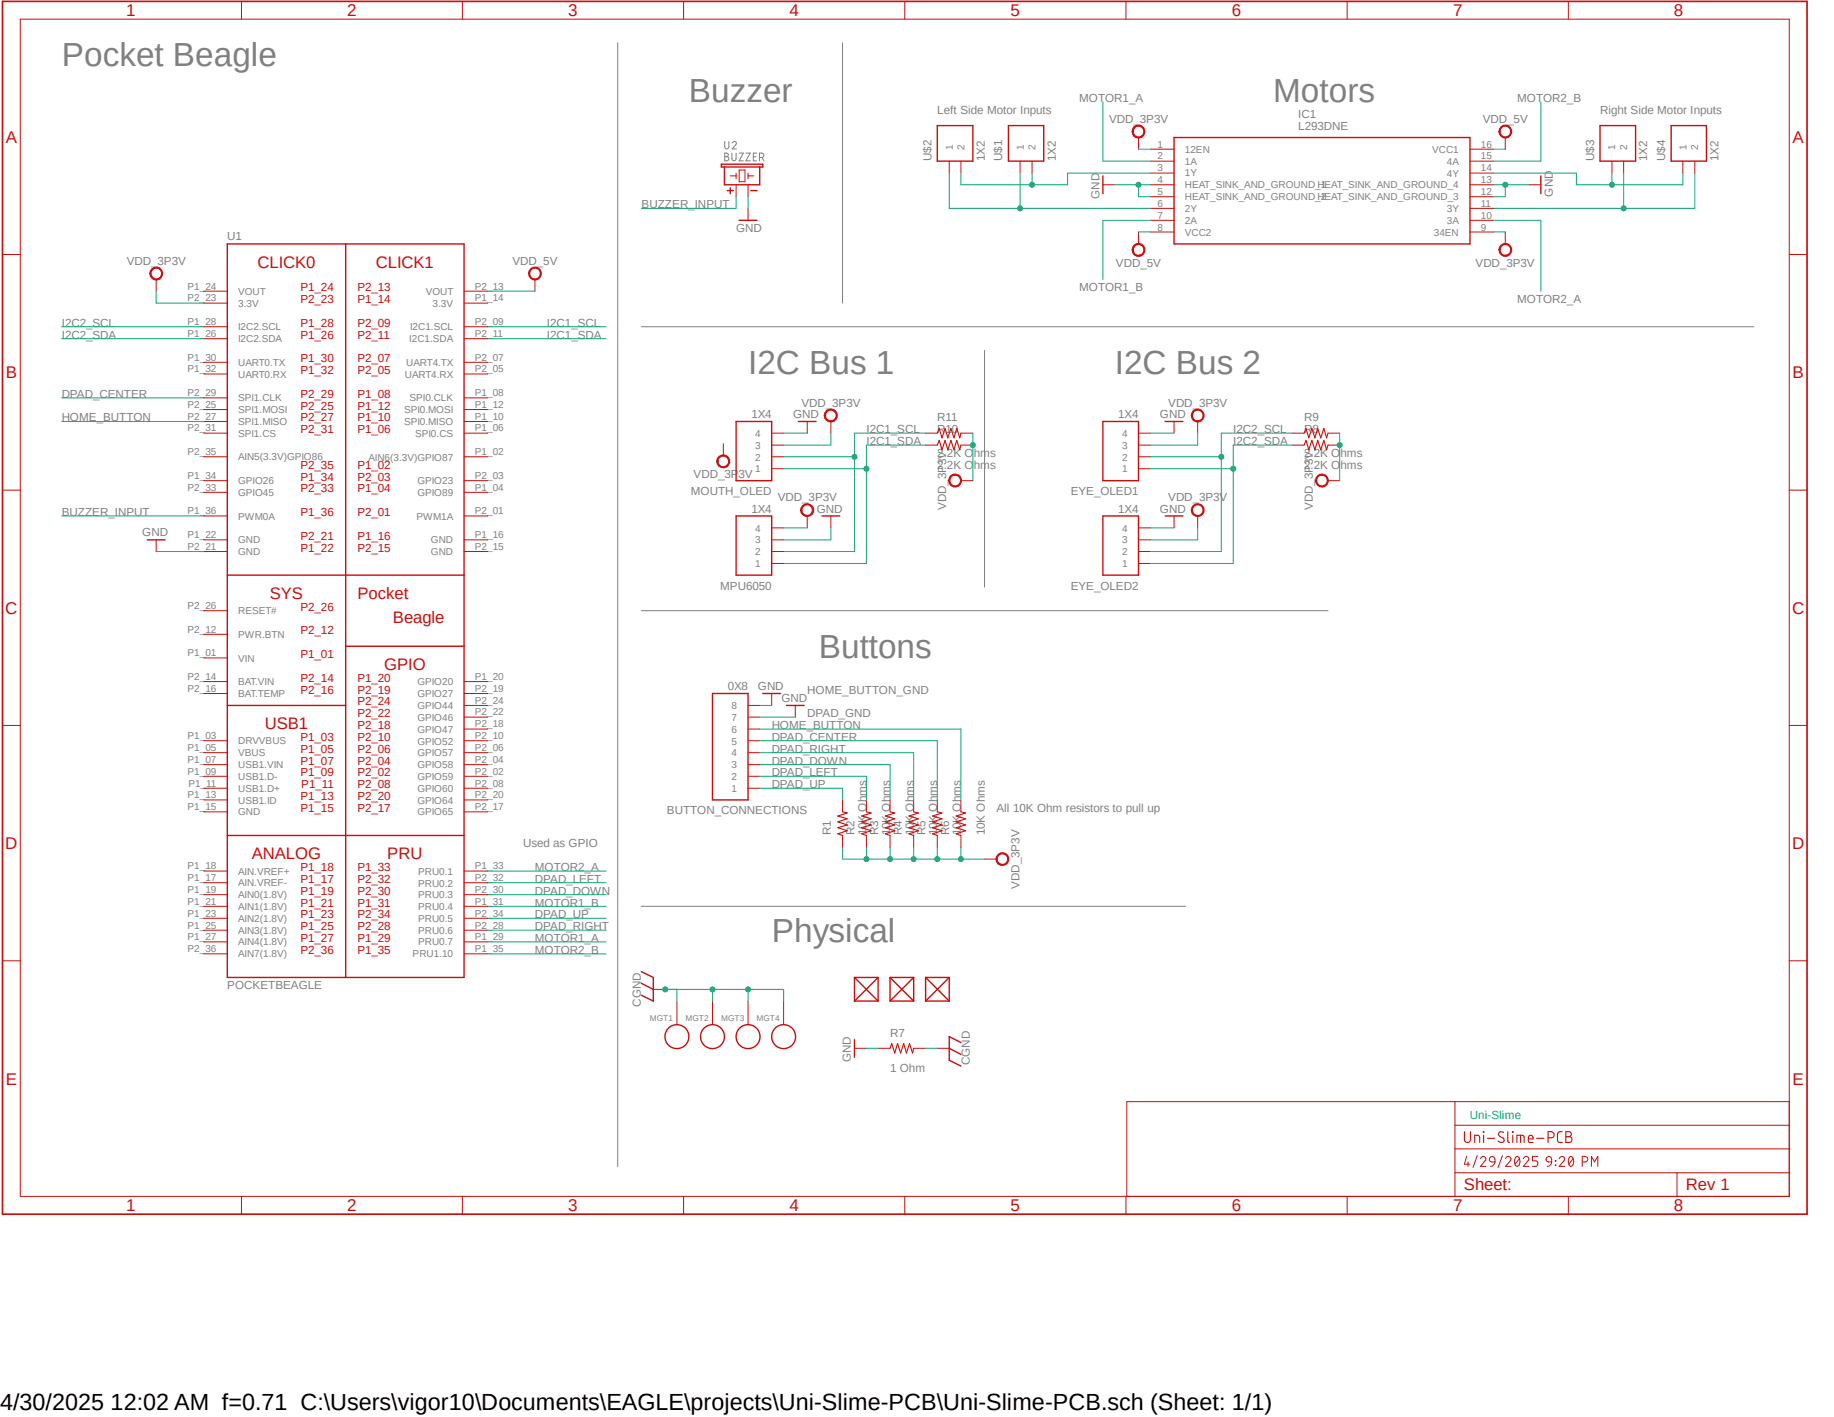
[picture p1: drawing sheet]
<svg xmlns="http://www.w3.org/2000/svg" width="279mm" height="216mm" viewBox="0 0 279 216" stroke-linecap="round" stroke-linejoin="round" font-family="sans-serif">
<path d="M0 0l275.6 185.4M275.6 0l-275.6 185.4" fill="none" stroke="#fff" stroke-width=".15"/>
<g fill="none" stroke="#808080" stroke-width=".15">
<path d="M94.1 6.5v171.3M128.4 6.5v39.7M110.4 23.3l.5 .1 .1 .3-.3 .2h.2a.31 .31 0 0 1 .1 .4 .31 .31 0 0 1-.3 .2h-.3zM110.4 21.5v.9a.32 .32 0 0 0 .3 .3 .32 .32 0 0 0 .3-.3v-.9M110.4 23.9h.3M111.5 23.3v.9a.32 .32 0 0 0 .3 .3 .32 .32 0 0 0 .3-.3v-.9M111.5 21.8a.32 .32 0 0 1 .5-.2 .32 .32 0 0 1 .1 .5l-.6 .6h.7M112.6 23.3h.6l-.6 1.2h.6M113.6 23.3h.7l-.7 1.2h.7M114.8 23.9h.3M115.3 23.3h-.5v1.2h.5M115.7 24h.3a.34 .34 0 0 0 .4-.3 .34 .34 0 0 0-.4-.4h-.3v1.2"/>
<path d="M116.1 24l.3 .5M97.7 49.8h169.5M150 53.4v36.1M97.7 93h104.6M97.7 138.1h82.9"/>
</g>
<g fill="none" stroke="#c90d0c" stroke-width=".15">
<path d="M3.1 2.9h269.5v179.4h-269.5zM36.8 .2v2.7M70.4 .2v2.7M104.1 .2v2.7M137.8 .2v2.7M171.5 .2v2.7M205.2 .2v2.7M238.9 .2v2.7M.4 38.8h2.7M111.3 26.8h.8M112.1 26.4v.9M112.1 28.2v1.8"/>
<path d="M112.6 25.9h.9v1.8h-.9zM114 26.8h.9M114 26.4v.9M114 28.2v1.8M114 31.7v1.9M175.3 22.7h3.6M175.3 24.6h3.6M175.3 26.4h3.6M175.3 28.2h3.6M175.3 30h3.6M175.3 31.7h3.6M175.3 33.6h3.6"/>
<path d="M175.3 35.3h3.6M223.9 22.7h3.6M223.9 24.6h3.6M223.9 26.4h3.6M223.9 28.2h3.6M223.9 30h3.6M223.9 31.7h3.6M223.9 33.6h3.6M223.9 35.3h3.6M272.6 38.8h2.7M31 46.2h3.6M31 44.4h3.6"/>
<path d="M31 51.6h3.6M31 49.8h3.6M31 55.2h3.6M31 57h3.6M70.7 46.2h3.6M70.7 44.4h3.6M70.7 51.6h3.6M70.7 49.8h3.6M70.7 55.2h3.6M70.7 57h3.6M.4 74.7h2.7M31 69.6h3.6"/>
<path d="M31 75h3.6M31 66h3.6M31 60.6h3.6M31 64.2h3.6M31 62.4h3.6M31 73.2h3.6M31 78.6h3.6M70.7 69.6h3.6M70.7 75h3.6M70.7 66h3.6M70.7 60.6h3.6M70.7 64.2h3.6"/>
<path d="M70.7 62.4h3.6M70.7 73.2h3.6M70.7 78.6h3.6M272.6 74.7h2.7M31 82.3h3.6M31 84h3.6M31 96.6h3.6M31 93h3.6M70.7 82.3h3.6M70.7 84h3.6M.4 110.5h2.7M31 100.2h3.6"/>
<path d="M31 112.9h3.6M31 114.7h3.6M31 116.5h3.6M31 118.3h3.6M31 103.8h3.6M31 105.7h3.6M70.7 112.9h3.6M70.7 114.7h3.6M70.7 116.5h3.6M70.7 118.3h3.6M70.7 103.8h3.6M70.7 105.7h3.6"/>
<path d="M70.7 111.1h3.6M70.7 109.3h3.6M70.7 107.5h3.6M272.6 110.5h2.7M31 120.1h3.6M31 121.9h3.6M31 123.7h3.6M31 134.5h3.6M31 136.3h3.6M31 138.1h3.6M31 139.9h3.6M31 132.7h3.6"/>
<path d="M70.7 120.1h3.6M70.7 121.9h3.6M70.7 123.7h3.6M70.7 134.5h3.6M70.7 136.3h3.6M70.7 138.1h3.6M70.7 139.9h3.6M70.7 132.7h3.6M.4 146.4h2.7M31 141.7h3.6M31 143.5h3.6M31 145.3h3.6"/>
<path d="M70.7 141.7h3.6M70.7 143.5h3.6M70.7 145.3h3.6M272.6 146.4h2.7M221.7 178.7h50.9M221.7 167.9v14.4M221.7 175h50.9M221.7 171.4h50.9M223.4 176.2l-.3 1.2h.8M223.6 177v.7M225 176.1l-.6 1.8M225.6 176.5a.4 .4 0 0 1 .5-.3 .4 .4 0 0 1 .1 .7l-.6 .8h.8"/>
<path d="M226.9 176.4a.43 .43 0 0 1 .5-.2 .43 .43 0 0 1 .4 .4v.4h-.6a.4 .4 0 0 1-.3-.6zM227.8 177a.73 .73 0 0 1-.7 .7M228.9 176.1l-.7 1.8M229.4 176.5a.41 .41 0 0 1 .5-.3 .41 .41 0 0 1 .2 .7l-.7 .8h.8M230.8 176.4l.3-.2a.9 .9 0 0 1 0 1.5 .95 .95 0 0 1-.3-1.3zM231.5 176.5l-.7 .9M232.1 176.5a.41 .41 0 0 1 .6-.3 .41 .41 0 0 1 .1 .7l-.7 .8h.8M234.3 176.2h-.8v.7h.5a.45 .45 0 0 1 .3 .4 .45 .45 0 0 1-.3 .4h-.5M235.6 176.4a.43 .43 0 0 1 .5-.2 .43 .43 0 0 1 .3 .4v.4h-.5a.4 .4 0 0 1-.3-.6zM236.4 177a.73 .73 0 0 1-.7 .7M236.9 176.8l.1 .1zM236.9 177.5l.1 .1z"/>
<path d="M237.5 176.5a.41 .41 0 0 1 .6-.3 .41 .41 0 0 1 .2 .7l-.8 .8h.9M239.1 176.3l.2-.1a.9 .9 0 0 1 0 1.5 .93 .93 0 0 1-.2-1.4zM239.6 176.5l-.6 .9M241 177h.5a.42 .42 0 0 0 .4-.4 .42 .42 0 0 0-.4-.4h-.5v1.5M242.4 177.7v-1.5l.5 .8 .5-.8v1.5M255.5 178.7v3.6M272.6 167.9h-100.9v14.4M36.8 182.3v2.7M70.4 182.3v2.7M104.1 182.3v2.7M137.8 182.3v2.7M171.5 182.3v2.7"/>
<path d="M205.2 182.3v2.7M238.9 182.3v2.7"/>
</g>
<g fill="none" stroke="#c90d0c" stroke-width=".21">
<path d="M34.6 37.2h36.1v111.7h-36.1zM52.7 37.2v111.7M109.9 25h6.3v.4h-6.3zM110.4 25.4v2.8h5.3v-2.8M110.8 29h.9M111.3 28.6v.9M112.6 33.6h2.7M114.4 29h.9M178.9 21h45v16.2h-45zM34.6 87.6h36.1M52.7 98.5h18M34.6 107.5h18.1"/>
<path d="M34.6 127.3h36.1"/>
</g>
<path d="M.4 .2h274.9v184.8h-274.9z" fill="none" stroke="#c90d0c" stroke-width=".25"/>
<g fill="none" stroke="#c90d0c" stroke-width=".17">
<path d="M223.1 172.4v1.5a.49 .49 0 0 0 .6 .2 .49 .49 0 0 0 .3-.4v-1.3M224.7 174.1v-1.1h.4l.3 .1v1M226 172.4l.1 .1zM226 173v1.1M226.6 173.4h1.1M229.1 172.6a.42 .42 0 0 0-.7-.1 .42 .42 0 0 0 .1 .6l.5 .3a.37 .37 0 0 1 .1 .4 .37 .37 0 0 1-.3 .3l-.6-.2M229.7 172.4v1.4l.1 .3h.2M230.4 172.4l.1 .1zM230.5 173v1.1M231.1 174.1v-1.1h1l.1 .3v.8M231.6 173v1.1M232.8 173.5h.8a.38 .38 0 0 0-.3-.5 .38 .38 0 0 0-.5 .4v.4l.2 .3h.6"/>
<path d="M234.1 173.4h1.1M235.8 173.4h.5a.47 .47 0 0 0 .5-.5 .47 .47 0 0 0-.5-.5h-.5v1.7M238 172.4l-.6 .1-.1 .3v1.1l.1 .1 .6 .1M238.5 172.4h.5a.37 .37 0 0 1 .4 .3 .37 .37 0 0 1-.2 .4l-.2 .1a.45 .45 0 0 1 .5 .4 .45 .45 0 0 1-.5 .5h-.5zM238.5 173.2h.5"/>
</g>
<path d="M172.8 19.3a.99 .99 0 0 1 1.5 .2 .99 .99 0 0 1-.6 1.5 .99 .99 0 0 1-1.2-.9h.1a.81 .81 0 0 1 1.1-.9 .81 .81 0 0 1 .4 1.3 .81 .81 0 0 1-1.4-.1l-.1-.3h-.1z" fill-rule="evenodd" fill="#c90d0c"/>
<path d="M172.8 19.3a.99 .99 0 0 1 1.5 .2 .99 .99 0 0 1-.6 1.5 .99 .99 0 0 1-1.2-.9h.1a.81 .81 0 0 1 1.1-.9 .81 .81 0 0 1 .4 1.3 .81 .81 0 0 1-1.4-.1l-.1-.3h-.1zM173.4 21v1.7" fill="none" stroke="#c90d0c" stroke-width=".15"/>
<path d="M228.7 37.3a.98 .98 0 0 1 1.5 .3 .98 .98 0 0 1-.7 1.4 .98 .98 0 0 1-1.2-.9h.2a.81 .81 0 0 1 1.1-.8 .81 .81 0 0 1 .3 1.3 .81 .81 0 0 1-1.3-.2l-.1-.3h-.2l.1-.4z" fill-rule="evenodd" fill="#c90d0c"/>
<path d="M228.7 37.3a.98 .98 0 0 1 1.5 .3 .98 .98 0 0 1-.7 1.4 .98 .98 0 0 1-1.2-.9h.2a.81 .81 0 0 1 1.1-.8 .81 .81 0 0 1 .3 1.3 .81 .81 0 0 1-1.3-.2l-.1-.3h-.2l.1-.4zM229.3 35.3v1.9" fill="none" stroke="#c90d0c" stroke-width=".15"/>
<path d="M172.8 37.3a.99 .99 0 0 1 1.5 .3 .99 .99 0 0 1-.6 1.4 .99 .99 0 0 1-1.2-.9h.1a.81 .81 0 0 1 1.1-.8 .81 .81 0 0 1 .4 1.3 .81 .81 0 0 1-1.4-.2l-.1-.3h-.1z" fill-rule="evenodd" fill="#c90d0c"/>
<path d="M172.8 37.3a.99 .99 0 0 1 1.5 .3 .99 .99 0 0 1-.6 1.4 .99 .99 0 0 1-1.2-.9h.1a.81 .81 0 0 1 1.1-.8 .81 .81 0 0 1 .4 1.3 .81 .81 0 0 1-1.4-.2l-.1-.3h-.1zM173.4 35.3v1.9" fill="none" stroke="#c90d0c" stroke-width=".15"/>
<path d="M228.7 19.3a.98 .98 0 0 1 1.5 .3 .98 .98 0 0 1-.6 1.4 .98 .98 0 0 1-1.3-.9h.2a.81 .81 0 0 1 1.1-.9 .81 .81 0 0 1 .3 1.3 .81 .81 0 0 1-1.3-.1l-.1-.3h-.2l.1-.5z" fill-rule="evenodd" fill="#c90d0c"/>
<g fill="none" stroke="#c90d0c" stroke-width=".15">
<path d="M228.7 19.3a.98 .98 0 0 1 1.5 .3 .98 .98 0 0 1-.6 1.4 .98 .98 0 0 1-1.3-.9h.2a.81 .81 0 0 1 1.1-.9 .81 .81 0 0 1 .3 1.3 .81 .81 0 0 1-1.3-.1l-.1-.3h-.2l.1-.5zM144.6 24.6v1.8M146.4 24.6v1.8M155.4 24.6v1.8M157.2 24.6v1.8M168 28.2h1.8M229.3 21v1.7M232.9 28.2h1.8M245.6 24.6v1.8M247.4 24.6v1.8M256.4 24.6v1.8M258.2 24.6v1.8"/>
<path d="M117.6 71.4h1.8M117.6 69.6h1.8M117.6 67.8h1.8M117.6 66h1.8M123 64.2v1.8M126.6 78.6v1.8M117.6 85.9h1.8M117.6 84h1.8M117.6 82.3h1.8M117.6 80.4h1.8"/>
</g>
<path d="M142.8 19.1h5.4v5.5h-5.4zM153.6 19.1h5.4v5.5h-5.4zM243.8 19.1h5.4v5.5h-5.4zM254.6 19.1h5.4v5.5h-5.4zM168 26.8v2.7M234.7 26.8v2.7M112.1 64.2h5.5v9h-5.5zM112.1 78.6h5.5v9h-5.5zM121.6 64.2h2.7M125.2 78.6h2.7" fill="none" stroke="#c90d0c" stroke-width=".21"/>
<path d="M125.9 62.6a1 1 0 0 1 1.6 .3 1 1 0 0 1-.7 1.4 1 1 0 0 1-1.2-1h.2a.81 .81 0 0 1 1-.7 .81 .81 0 0 1 .5 1.1 .81 .81 0 0 1-1.3 .2l-.2-.3v-.3h-.2v-.4z" fill-rule="evenodd" fill="#c90d0c"/>
<path d="M125.9 62.6a1 1 0 0 1 1.6 .3 1 1 0 0 1-.7 1.4 1 1 0 0 1-1.2-1h.2a.81 .81 0 0 1 1-.7 .81 .81 0 0 1 .5 1.1 .81 .81 0 0 1-1.3 .2l-.2-.3v-.3h-.2v-.4zM126.6 64.2v1.8" fill="none" stroke="#c90d0c" stroke-width=".15"/>
<path d="M122.3 77a1 1 0 0 1 1.6 .3 1 1 0 0 1-.7 1.4 1 1 0 0 1-1.2-1h.2a.8 .8 0 0 1 1-.7 .8 .8 0 0 1 .5 1.1 .8 .8 0 0 1-1.3 .2l-.2-.2v-.4h-.2v-.4z" fill-rule="evenodd" fill="#c90d0c"/>
<path d="M122.3 77a1 1 0 0 1 1.6 .3 1 1 0 0 1-.7 1.4 1 1 0 0 1-1.2-1h.2a.8 .8 0 0 1 1-.7 .8 .8 0 0 1 .5 1.1 .8 .8 0 0 1-1.3 .2l-.2-.2v-.4h-.2v-.4zM123 78.6v1.8M173.4 71.4h1.9M173.4 69.6h1.9M173.4 67.8h1.9M173.4 66h1.9M178.9 64.2v1.8M178.9 78.6v1.8M173.4 85.9h1.9M173.4 84h1.9M173.4 82.3h1.9M173.4 80.4h1.9" fill="none" stroke="#c90d0c" stroke-width=".15"/>
<path d="M168 64.2h5.4v9h-5.4zM168 78.6h5.4v9h-5.4zM177.5 64.2h2.7M177.5 78.6h2.7" fill="none" stroke="#c90d0c" stroke-width=".21"/>
<path d="M181.8 62.6a.99 .99 0 0 1 1.5 .2 .99 .99 0 0 1-.6 1.4 .99 .99 0 0 1-1.2-.9h.2a.81 .81 0 0 1 1-.8 .81 .81 0 0 1 .4 1.3 .81 .81 0 0 1-1.4-.2v-.3h-.2z" fill-rule="evenodd" fill="#c90d0c"/>
<path d="M181.8 62.6a.99 .99 0 0 1 1.5 .2 .99 .99 0 0 1-.6 1.4 .99 .99 0 0 1-1.2-.9h.2a.81 .81 0 0 1 1-.8 .81 .81 0 0 1 .4 1.3 .81 .81 0 0 1-1.4-.2v-.3h-.2zM182.5 64.2v1.8" fill="none" stroke="#c90d0c" stroke-width=".15"/>
<path d="M181.8 77a.99 .99 0 0 1 1.5 .2 .99 .99 0 0 1-.6 1.5 .99 .99 0 0 1-1.2-1h.2a.81 .81 0 0 1 1-.8 .81 .81 0 0 1 .4 1.3 .81 .81 0 0 1-1.4-.1v-.4h-.2z" fill-rule="evenodd" fill="#c90d0c"/>
<g fill="none" stroke="#c90d0c" stroke-width=".15">
<path d="M181.8 77a.99 .99 0 0 1 1.5 .2 .99 .99 0 0 1-.6 1.5 .99 .99 0 0 1-1.2-1h.2a.81 .81 0 0 1 1-.8 .81 .81 0 0 1 .4 1.3 .81 .81 0 0 1-1.4-.1v-.4h-.2zM182.5 78.6v1.8M114 118.3h1.7M114 116.5h1.7M114 114.7h1.7M114 112.9h1.7M114 111.1h1.7M114 109.3h1.7M114 107.5h1.7M117.6 105.7v1.8M121.2 107.5v1.8M114 120.1h1.7"/>
<path d="M128.4 121.9v1.8M128.4 127.3v1.8M132 121.9v1.8M132 127.3v1.8M135.6 121.9v1.8M135.6 127.3v1.8M139.2 121.9v1.8M139.2 127.3v1.8M142.8 121.9v1.8M142.8 127.3v1.8M146.4 121.9v1.8M146.4 127.3v1.8"/>
</g>
<path d="M108.5 105.7h5.5v16.2h-5.5zM116.2 105.7h2.7M119.8 107.5h2.7" fill="none" stroke="#c90d0c" stroke-width=".21"/>
<path d="M128.4 123.7l.7 .2-1.5 .4 1.5 .5-1.5 .4 1.5 .5-1.5 .4 1.5 .5-1.5 .4 .8 .3M132 123.7l.7 .2-1.4 .4 1.4 .5-1.4 .4 1.4 .5-1.4 .4 1.4 .5-1.4 .4 .7 .3M135.6 123.7l.7 .2-1.4 .4 1.4 .5-1.4 .4 1.4 .5-1.4 .4 1.4 .5-1.4 .4 .7 .3M139.2 123.7l.7 .2-1.4 .4 1.4 .5-1.4 .4 1.4 .5-1.4 .4 1.4 .5-1.4 .4 .7 .3M142.8 123.7l.7 .2-1.4 .4 1.4 .5-1.4 .4 1.4 .5-1.4 .4 1.4 .5-1.4 .4 .7 .3M146.4 123.7l.7 .2-1.4 .4 1.4 .5-1.4 .4 1.4 .5-1.4 .4 1.4 .5-1.4 .4 .7 .3" fill="none" stroke="#c90d0c" stroke-width=".17"/>
<path d="M152.1 130.2a.98 .98 0 0 1 1.5 .3 .98 .98 0 0 1-.7 1.4 .98 .98 0 0 1-1.2-1h.2a.81 .81 0 0 1 1.1-.8 .81 .81 0 0 1 .3 1.3 .81 .81 0 0 1-1.3-.2l-.1-.3h-.2l.1-.4z" fill-rule="evenodd" fill="#c90d0c"/>
<path d="M23.8 82.3v1.7M150 130.9h1.8M152.1 130.2a.98 .98 0 0 1 1.5 .3 .98 .98 0 0 1-.7 1.4 .98 .98 0 0 1-1.2-1h.2a.81 .81 0 0 1 1.1-.8 .81 .81 0 0 1 .3 1.3 .81 .81 0 0 1-1.3-.2l-.1-.3h-.2l.1-.4z" fill="none" stroke="#c90d0c" stroke-width=".15"/>
<path d="M22.4 82.3h2.7" fill="none" stroke="#c90d0c" stroke-width=".21"/>
<path d="M23.2 40.9a.98 .98 0 0 1 1.5 .3 .98 .98 0 0 1-.7 1.4 .98 .98 0 0 1-1.2-.9h.2a.81 .81 0 0 1 1.1-.8 .81 .81 0 0 1 .3 1.3 .81 .81 0 0 1-1.3-.2l-.1-.3h-.2l.1-.4z" fill-rule="evenodd" fill="#c90d0c"/>
<path d="M23.2 40.9a.98 .98 0 0 1 1.5 .3 .98 .98 0 0 1-.7 1.4 .98 .98 0 0 1-1.2-.9h.2a.81 .81 0 0 1 1.1-.8 .81 .81 0 0 1 .3 1.3 .81 .81 0 0 1-1.3-.2l-.1-.3h-.2l.1-.4zM23.8 42.6v1.8" fill="none" stroke="#c90d0c" stroke-width=".15"/>
<path d="M80.9 40.9a.98 .98 0 0 1 1.5 .3 .98 .98 0 0 1-.7 1.4 .98 .98 0 0 1-1.2-.9h.2a.81 .81 0 0 1 1.1-.8 .81 .81 0 0 1 .3 1.3 .81 .81 0 0 1-1.3-.2l-.1-.3h-.2l.1-.4z" fill-rule="evenodd" fill="#c90d0c"/>
<g fill="none" stroke="#c90d0c" stroke-width=".15">
<path d="M80.9 40.9a.98 .98 0 0 1 1.5 .3 .98 .98 0 0 1-.7 1.4 .98 .98 0 0 1-1.2-.9h.2a.81 .81 0 0 1 1.1-.8 .81 .81 0 0 1 .3 1.3 .81 .81 0 0 1-1.3-.2l-.1-.3h-.2l.1-.4zM81.5 42.6v1.8M141 67.8h1.8M141 66h1.8M146.4 67.8h1.8M146.4 66h1.8M99.5 150.7h1.8M103.1 152.5v3.6M108.5 152.5v3.6M114 152.5v3.6M119.4 152.5v3.6M130.2 159.7h1.8"/>
<path d="M133.8 159.7h1.8M139.2 159.7h1.8M142.8 159.7h1.8"/>
</g>
<g fill="none" stroke="#c90d0c" stroke-width=".21">
<path d="M97.7 148l1.8 .9v3.6l-1.8-.9M97.7 149.8l1.8 .9M130.2 148.9l3.6 3.6M130.2 148.9h3.6M130.2 152.5h3.6M130.2 148.9v3.6M130.2 158.4v2.7M133.8 148.9l-3.6 3.6M133.8 148.9v3.6M135.6 148.9h3.6M135.6 152.5h3.6M135.6 148.9l3.6 3.6"/>
<path d="M135.6 148.9v3.6M139.2 148.9l-3.6 3.6M139.2 148.9v3.6M141 148.9h3.6M141 152.5h3.6M141 148.9l3.6 3.6M141 148.9v3.6M144.6 148.9l-3.6 3.6M144.6 148.9v3.6M144.6 159.7l1.8 1M146.4 158.8l-1.8-.9v3.6l1.8 .9"/>
<circle cx="103.1" cy="157.9" r="1.82"/>
<circle cx="108.5" cy="157.9" r="1.82"/>
<circle cx="114" cy="157.9" r="1.82"/>
<circle cx="119.4" cy="157.9" r="1.82"/>
</g>
<path d="M142.8 67.8l.3-.7 .4 1.4 .5-1.4 .4 1.4 .5-1.4 .4 1.4 .5-1.4 .4 1.4 .2-.7M142.8 66l.3-.7 .4 1.4 .5-1.4 .4 1.4 .5-1.4 .4 1.4 .5-1.4 .4 1.4 .2-.7M135.6 159.7l.2-.7 .5 1.4 .4-1.4 .5 1.4 .5-1.4 .4 1.4 .5-1.4 .4 1.4 .2-.7" fill="none" stroke="#c90d0c" stroke-width=".17"/>
<path d="M109.5 69.6a1 1 0 0 1 1.6 .2 1 1 0 0 1-.7 1.5 1 1 0 0 1-1.2-1h.2a.81 .81 0 0 1 1-.8 .81 .81 0 0 1 .5 1.2 .81 .81 0 0 1-1.3 .2l-.2-.3v-.3h-.2l.1-.4z" fill-rule="evenodd" fill="#c90d0c"/>
<path d="M109.5 69.6a1 1 0 0 1 1.6 .2 1 1 0 0 1-.7 1.5 1 1 0 0 1-1.2-1h.2a.81 .81 0 0 1 1-.8 .81 .81 0 0 1 .5 1.2 .81 .81 0 0 1-1.3 .2l-.2-.3v-.3h-.2l.1-.4zM110.2 67.6v1.8" fill="none" stroke="#c90d0c" stroke-width=".15"/>
<path d="M144.8 72.5a.99 .99 0 0 1 1.6 .2 .99 .99 0 0 1-.6 1.4 .99 .99 0 0 1-1.3-.9h.2a.81 .81 0 0 1 1-.8 .81 .81 0 0 1 .4 1.3 .81 .81 0 0 1-1.3-.2l-.1-.3h-.2z" fill-rule="evenodd" fill="#c90d0c"/>
<path d="M144.8 72.5a.99 .99 0 0 1 1.6 .2 .99 .99 0 0 1-.6 1.4 .99 .99 0 0 1-1.3-.9h.2a.81 .81 0 0 1 1-.8 .81 .81 0 0 1 .4 1.3 .81 .81 0 0 1-1.3-.2l-.1-.3h-.2zM146.4 73.2h1.8M196.9 67.8h1.8M196.9 66h1.8M202.3 67.8h1.8M202.3 66h1.8" fill="none" stroke="#c90d0c" stroke-width=".15"/>
<path d="M198.7 67.8l.3-.7 .4 1.4 .5-1.4 .4 1.4 .4-1.4 .5 1.4 .5-1.4 .4 1.4 .2-.7M198.7 66l.3-.7 .4 1.4 .5-1.4 .4 1.4 .4-1.4 .5 1.4 .5-1.4 .4 1.4 .2-.7" fill="none" stroke="#c90d0c" stroke-width=".17"/>
<path d="M200.7 72.5a.98 .98 0 0 1 1.6 .3 .98 .98 0 0 1-.7 1.4 .98 .98 0 0 1-1.2-1h.2a.81 .81 0 0 1 1-.8 .81 .81 0 0 1 .4 1.3 .81 .81 0 0 1-1.3-.2l-.1-.3h-.2l.1-.4z" fill-rule="evenodd" fill="#c90d0c"/>
<path d="M200.7 72.5a.98 .98 0 0 1 1.6 .3 .98 .98 0 0 1-.7 1.4 .98 .98 0 0 1-1.2-1h.2a.81 .81 0 0 1 1-.8 .81 .81 0 0 1 .4 1.3 .81 .81 0 0 1-1.3-.2l-.1-.3h-.2l.1-.4zM202.3 73.2h1.8" fill="none" stroke="#c90d0c" stroke-width=".15"/>
<path d="M112.1 30v1.7h-14.4M114 30v1.7M169.8 28.2h5.5M173.4 28.2v1.8h1.9M9.4 78.6h21.6" fill="none" stroke="#0dab76" stroke-width=".15"/>
<circle cx="173.4" cy="28.2" r=".38" fill="#0dab76"/>
<g fill="none" stroke="#0dab76" stroke-width=".15">
<path d="M227.5 28.2h5.4M229.3 28.2v1.8h-1.8"/>
<circle cx="173.4" cy="28.2" r=".38"/>
</g>
<circle cx="229.3" cy="28.2" r=".38" fill="#0dab76"/>
<g fill="none" stroke="#0dab76" stroke-width=".15">
<path d="M173.4 22.7h1.9M227.5 35.3h1.8M119.4 66h3.6M126.6 66v1.8h-7.2M175.3 66h3.6M182.5 66v1.8h-7.2M23.8 84h7.2M119.4 80.4h3.6M126.6 80.4v1.9h-7.2M175.3 80.4h3.6M182.5 80.4v1.9h-7.2M115.7 107.5h1.9"/>
<path d="M115.7 109.3h5.5M128.4 129.1v1.8h21.6M132 129.1v1.8M132 159.7h1.8"/>
<circle cx="229.3" cy="28.2" r=".38"/>
</g>
<circle cx="132" cy="130.9" r=".38" fill="#0dab76"/>
<g fill="none" stroke="#0dab76" stroke-width=".15">
<path d="M135.6 129.1v1.8"/>
<circle cx="132" cy="130.9" r=".38"/>
</g>
<circle cx="135.6" cy="130.9" r=".38" fill="#0dab76"/>
<g fill="none" stroke="#0dab76" stroke-width=".15">
<path d="M139.2 129.1v1.8"/>
<circle cx="135.6" cy="130.9" r=".38"/>
</g>
<circle cx="139.2" cy="130.9" r=".38" fill="#0dab76"/>
<g fill="none" stroke="#0dab76" stroke-width=".15">
<path d="M142.8 129.1v1.8"/>
<circle cx="139.2" cy="130.9" r=".38"/>
</g>
<circle cx="142.8" cy="130.9" r=".38" fill="#0dab76"/>
<g fill="none" stroke="#0dab76" stroke-width=".15">
<path d="M146.4 129.1v1.8"/>
<circle cx="142.8" cy="130.9" r=".38"/>
</g>
<circle cx="146.4" cy="130.9" r=".38" fill="#0dab76"/>
<g fill="none" stroke="#0dab76" stroke-width=".15">
<path d="M23.8 44.4v1.8h7.2M148.2 66v7.2"/>
<circle cx="146.4" cy="130.9" r=".38"/>
</g>
<circle cx="148.2" cy="67.8" r=".38" fill="#0dab76"/>
<g fill="none" stroke="#0dab76" stroke-width=".15">
<path d="M204.1 66v7.2"/>
<circle cx="148.2" cy="67.8" r=".38"/>
</g>
<circle cx="204.1" cy="67.8" r=".38" fill="#0dab76"/>
<g fill="none" stroke="#0dab76" stroke-width=".15">
<path d="M146.4 26.4v1.8h16.2v-1.8h12.7M157.2 26.4v1.8M173.4 35.3h1.9M227.5 22.7h1.8M74.3 44.4h7.2"/>
<circle cx="204.1" cy="67.8" r=".38"/>
</g>
<circle cx="157.2" cy="28.2" r=".38" fill="#0dab76"/>
<g fill="none" stroke="#0dab76" stroke-width=".15">
<path d="M144.6 26.4v5.3h30.7M155.4 26.4v5.3"/>
<circle cx="157.2" cy="28.2" r=".38"/>
</g>
<circle cx="155.4" cy="31.8" r=".38" fill="#0dab76"/>
<g fill="none" stroke="#0dab76" stroke-width=".15">
<path d="M227.5 26.4h12.7v1.8h16.2v-1.8M245.6 26.4v1.8"/>
<circle cx="155.4" cy="31.8" r=".38"/>
</g>
<circle cx="245.6" cy="28.2" r=".38" fill="#0dab76"/>
<g fill="none" stroke="#0dab76" stroke-width=".15">
<path d="M247.4 26.4v5.3M258.2 26.4v5.3h-30.7"/>
<circle cx="245.6" cy="28.2" r=".38"/>
</g>
<circle cx="247.4" cy="31.8" r=".38" fill="#0dab76"/>
<g fill="none" stroke="#0dab76" stroke-width=".15">
<path d="M168 15.5v9.1h7.3M234.7 15.5v9.1h-7.2M175.3 33.6h-7.3v9M227.5 33.6h7.2v10.8M119.4 69.6h10.8M141 66h-10.8v18h-10.8M74.3 138.1h18M74.3 132.7h18M74.3 143.5h18M74.3 145.3h18"/>
<circle cx="247.4" cy="31.8" r=".38"/>
</g>
<circle cx="130.2" cy="69.6" r=".38" fill="#0dab76"/>
<g fill="none" stroke="#0dab76" stroke-width=".15">
<path d="M74.3 49.8h18M119.4 71.4h12.6M141 67.8h-9v18.1h-12.6"/>
<circle cx="130.2" cy="69.6" r=".38"/>
</g>
<circle cx="132" cy="71.4" r=".38" fill="#0dab76"/>
<g fill="none" stroke="#0dab76" stroke-width=".15">
<path d="M74.3 51.6h18M175.3 71.4h12.6M196.9 67.8h-9v18.1h-12.6"/>
<circle cx="132" cy="71.4" r=".38"/>
</g>
<circle cx="187.9" cy="71.4" r=".38" fill="#0dab76"/>
<g fill="none" stroke="#0dab76" stroke-width=".15">
<path d="M9.4 51.6h21.6M175.3 69.6h10.8M196.9 66h-10.8v18h-10.8"/>
<circle cx="187.9" cy="71.4" r=".38"/>
</g>
<circle cx="186.1" cy="69.6" r=".38" fill="#0dab76"/>
<g fill="none" stroke="#0dab76" stroke-width=".15">
<path d="M9.4 49.8h21.6M9.4 60.6h21.6M9.4 64.2h21.6M115.7 118.3h16.3v3.6M115.7 116.5h19.9v5.4M115.7 114.7h23.5v7.2M115.7 112.9h27.1v9M115.7 111.1h30.7v10.8M74.3 134.5h18M74.3 136.3h18M74.3 139.9h18M115.7 120.1h12.7v1.8"/>
<path d="M74.3 141.7h18M101.3 150.7h7.2v1.8M103.1 150.7v1.8M141 159.7h1.8"/>
<circle cx="186.1" cy="69.6" r=".38"/>
</g>
<circle cx="101.3" cy="150.7" r=".38" fill="#0dab76"/>
<g fill="none" stroke="#0dab76" stroke-width=".15">
<path d="M108.5 150.7h5.5v1.8"/>
<circle cx="101.3" cy="150.7" r=".38"/>
</g>
<circle cx="108.5" cy="150.7" r=".38" fill="#0dab76"/>
<g fill="none" stroke="#0dab76" stroke-width=".15">
<path d="M114 150.7h5.4v1.8"/>
<circle cx="108.5" cy="150.7" r=".38"/>
</g>
<circle cx="114" cy="150.7" r=".38" fill="#0dab76"/>
<circle cx="114" cy="150.7" r=".38" fill="none" stroke="#0dab76" stroke-width=".15"/>
<g font-size="5.1" fill="#808080">
<text x="9.4" y="10.1">Pocket Beagle</text>
<text x="104.9" y="15.5">Buzzer</text>
<text x="194" y="15.5">Motors</text>
<text x="114" y="57">I2C Bus 1</text>
<text x="169.8" y="57">I2C Bus 2</text>
<text x="124.8" y="100.2">Buttons</text>
<text x="117.6" y="143.5">Physical</text>
</g>
<text font-size="3.6" x="0" y="214.9">4/30/2025 12:02 AM f=0.71 C:\Users\vigor10\Documents\EAGLE\projects\Uni-Slime-PCB\Uni-Slime-PCB.sch (Sheet: 1/1)</text>
<g font-size="2.6" fill="#c90d0c">
<text x="19.2" y="2.5">1</text>
<text x="52.9" y="2.5">2</text>
<text x="86.6" y="2.5">3</text>
<text x="120.3" y="2.5">4</text>
<text x="154" y="2.5">5</text>
<text x="187.7" y="2.5">6</text>
<text x="221.4" y="2.5">7</text>
<text x="255" y="2.5">8</text>
<text x=".9" y="21.8">A</text>
<text x="273.1" y="21.8">A</text>
<text x=".9" y="57.7">B</text>
<text x="273.1" y="57.7">B</text>
<text x=".8" y="93.5">C</text>
<text x="273" y="93.5">C</text>
<text x=".8" y="129.4">D</text>
<text x="273" y="129.4">D</text>
<text x=".9" y="165.3">E</text>
<text x="273.1" y="165.3">E</text>
<text x="19.2" y="184.6">1</text>
<text x="52.9" y="184.6">2</text>
<text x="86.6" y="184.6">3</text>
<text x="120.3" y="184.6">4</text>
<text x="154" y="184.6">5</text>
<text x="187.7" y="184.6">6</text>
<text x="221.4" y="184.6">7</text>
<text x="255" y="184.6">8</text>
</g>
<g font-size="2.5" fill="#c90d0c">
<text x="39.2" y="40.8">CLICK0</text>
<text x="57.3" y="40.8">CLICK1</text>
<text x="41.1" y="91.2">SYS</text>
<text x="54.4" y="91.2">Pocket</text>
<text x="59.9" y="94.9">Beagle</text>
<text x="58.5" y="102.1">GPIO</text>
<text x="40.3" y="111.1">USB1</text>
<text x="38.4" y="130.9">ANALOG</text>
<text x="59" y="130.9">PRU</text>
<text x="223" y="181.4">Sheet:</text>
<text x="256.8" y="181.4">Rev 1</text>
</g>
<g font-size="1.8" fill="#808080">
<text x="142.8" y="17.4">Left Side Motor Inputs</text>
<text x="164.4" y="15.5">MOTOR1_A</text>
<text x="197.8" y="18">IC1</text>
<text x="231.1" y="15.5">MOTOR2_B</text>
<text x="243.8" y="17.4">Right Side Motor Inputs</text>
<text x="169" y="18.7">VDD_3P3V</text>
<text x="197.8" y="19.8">L293DNE</text>
<text x="225.9" y="18.7">VDD_5V</text>
<text x="141.9" y="24.6" transform="rotate(-90 141.9 24.6)">U$2</text>
<text x="150" y="24.6" transform="rotate(-90 150 24.6)">1X2</text>
<text x="152.7" y="24.6" transform="rotate(-90 152.7 24.6)">U$1</text>
<text x="160.8" y="24.6" transform="rotate(-90 160.8 24.6)">1X2</text>
<text x="236.6" y="30" transform="rotate(-90 236.6 30)">GND</text>
<text x="242.9" y="24.6" transform="rotate(-90 242.9 24.6)">U$3</text>
<text x="251" y="24.6" transform="rotate(-90 251 24.6)">1X2</text>
<text x="253.7" y="24.6" transform="rotate(-90 253.7 24.6)">U$4</text>
<text x="261.8" y="24.6" transform="rotate(-90 261.8 24.6)">1X2</text>
<text x="97.7" y="31.7">BUZZER_INPUT</text>
<text x="112.1" y="35.3">GND</text>
<text x="167.5" y="30.3" transform="rotate(-90 167.5 30.3)">GND</text>
<text x="19.3" y="40.3">VDD_3P3V</text>
<text x="34.6" y="36.6">U1</text>
<text x="78.1" y="40.3">VDD_5V</text>
<text x="170" y="40.7">VDD_5V</text>
<text x="224.8" y="40.7">VDD_3P3V</text>
<text x="164.4" y="44.4">MOTOR1_B</text>
<text x="231.1" y="46.2">MOTOR2_A</text>
<text x="9.4" y="51.6">I2C2_SDA</text>
<text x="9.4" y="49.8">I2C2_SCL</text>
<text x="83.3" y="49.8">I2C1_SCL</text>
<text x="83.3" y="51.6">I2C1_SDA</text>
<text x="9.4" y="60.6">DPAD_CENTER</text>
<text x="9.4" y="64.2">HOME_BUTTON</text>
<text x="114.5" y="63.7">1X4</text>
<text x="120.8" y="63.7">GND</text>
<text x="122.1" y="62">VDD_3P3V</text>
<text x="132" y="66">I2C1_SCL</text>
<text x="142.8" y="66">R10</text>
<text x="142.8" y="64.2">R11</text>
<text x="170.4" y="63.7">1X4</text>
<text x="176.7" y="63.7">GND</text>
<text x="178" y="62">VDD_3P3V</text>
<text x="187.9" y="66">I2C2_SCL</text>
<text x="198.7" y="66">R8</text>
<text x="198.7" y="64.2">R9</text>
<text x="132" y="67.8">I2C1_SDA</text>
<text x="142.8" y="71.4">2.2K Ohms</text>
<text x="142.8" y="69.6">2.2K Ohms</text>
<text x="187.9" y="67.8">I2C2_SDA</text>
<text x="198.7" y="71.4">2.2K Ohms</text>
<text x="198.7" y="69.6">2.2K Ohms</text>
<text x="105.2" y="75.4">MOUTH_OLED</text>
<text x="105.7" y="72.9">VDD_3P3V</text>
<text x="118.5" y="76.4">VDD_3P3V</text>
<text x="144.1" y="77.7" transform="rotate(-90 144.1 77.7)">VDD_3P3V</text>
<text x="163.1" y="75.4">EYE_OLED1</text>
<text x="178" y="76.4">VDD_3P3V</text>
<text x="200" y="77.7" transform="rotate(-90 200 77.7)">VDD_3P3V</text>
<text x="9.4" y="78.6">BUZZER_INPUT</text>
<text x="21.7" y="81.7">GND</text>
<text x="114.5" y="78.1">1X4</text>
<text x="124.4" y="78.1">GND</text>
<text x="170.4" y="78.1">1X4</text>
<text x="176.7" y="78.1">GND</text>
<text x="109.7" y="89.8">MPU6050</text>
<text x="163.1" y="89.8">EYE_OLED2</text>
<text x="110.9" y="105.2">0X8</text>
<text x="115.4" y="105.2">GND</text>
<text x="119" y="106.9">GND</text>
<text x="123" y="105.7">HOME_BUTTON_GND</text>
<text x="117.6" y="112.9">DPAD_CENTER</text>
<text x="117.6" y="111.1">HOME_BUTTON</text>
<text x="123" y="109.3">DPAD_GND</text>
<text x="117.6" y="118.3">DPAD_LEFT</text>
<text x="117.6" y="116.5">DPAD_DOWN</text>
<text x="117.6" y="114.7">DPAD_RIGHT</text>
<text x="101.6" y="124.1">BUTTON_CONNECTIONS</text>
<text x="117.6" y="120.1">DPAD_UP</text>
<text x="151.8" y="123.7">All 10K Ohm resistors to pull up</text>
<text x="79.7" y="129.1">Used as GPIO</text>
<text x="126.6" y="127.3" transform="rotate(-90 126.6 127.3)">R1</text>
<text x="130.2" y="127.3" transform="rotate(-90 130.2 127.3)">R2</text>
<text x="132" y="127.3" transform="rotate(-90 132 127.3)">10K Ohms</text>
<text x="133.8" y="127.3" transform="rotate(-90 133.8 127.3)">R3</text>
<text x="135.6" y="127.3" transform="rotate(-90 135.6 127.3)">10K Ohms</text>
<text x="137.4" y="127.3" transform="rotate(-90 137.4 127.3)">R4</text>
<text x="139.2" y="127.3" transform="rotate(-90 139.2 127.3)">10K Ohms</text>
<text x="141" y="127.3" transform="rotate(-90 141 127.3)">R5</text>
<text x="142.8" y="127.3" transform="rotate(-90 142.8 127.3)">10K Ohms</text>
<text x="144.6" y="127.3" transform="rotate(-90 144.6 127.3)">R6</text>
<text x="146.4" y="127.3" transform="rotate(-90 146.4 127.3)">10K Ohms</text>
<text x="150" y="127.3" transform="rotate(-90 150 127.3)">10K Ohms</text>
<text x="81.5" y="132.7">MOTOR2_A</text>
<text x="81.5" y="134.5">DPAD_LEFT</text>
<text x="81.5" y="136.3">DPAD_DOWN</text>
<text x="155.3" y="135.4" transform="rotate(-90 155.3 135.4)">VDD_3P3V</text>
<text x="81.5" y="143.5">MOTOR1_A</text>
<text x="81.5" y="138.1">MOTOR1_B</text>
<text x="81.5" y="141.7">DPAD_RIGHT</text>
<text x="81.5" y="139.9">DPAD_UP</text>
<text x="81.5" y="145.3">MOTOR2_B</text>
<text x="34.6" y="150.8">POCKETBEAGLE</text>
<text x="97.6" y="153.4" transform="rotate(-90 97.6 153.4)">CGND</text>
<text x="129.6" y="161.9" transform="rotate(-90 129.6 161.9)">GND</text>
<text x="135.6" y="157.9">R7</text>
<text x="135.6" y="163.4">1 Ohm</text>
<text x="147.7" y="162.3" transform="rotate(-90 147.7 162.3)">CGND</text>
</g>
<g font-size="1.8" fill="#c90d0c">
<text x="45.8" y="44.4">P1_24</text>
<text x="45.8" y="46.2">P2_23</text>
<text x="54.4" y="46.2">P1_14</text>
<text x="54.4" y="44.4">P2_13</text>
<text x="45.8" y="51.6">P1_26</text>
<text x="45.8" y="49.8">P1_28</text>
<text x="54.4" y="49.8">P2_09</text>
<text x="54.4" y="51.6">P2_11</text>
<text x="45.8" y="57">P1_32</text>
<text x="45.8" y="55.2">P1_30</text>
<text x="54.4" y="55.2">P2_07</text>
<text x="54.4" y="57">P2_05</text>
<text x="45.8" y="62.4">P2_25</text>
<text x="45.8" y="64.2">P2_27</text>
<text x="45.8" y="60.6">P2_29</text>
<text x="45.8" y="66">P2_31</text>
<text x="54.4" y="66">P1_06</text>
<text x="54.4" y="60.6">P1_08</text>
<text x="54.4" y="62.4">P1_12</text>
<text x="54.4" y="64.2">P1_10</text>
<text x="45.8" y="71.4">P2_35</text>
<text x="54.4" y="71.4">P1_02</text>
<text x="45.8" y="73.2">P1_34</text>
<text x="45.8" y="75">P2_33</text>
<text x="54.4" y="75">P1_04</text>
<text x="54.4" y="73.2">P2_03</text>
<text x="45.8" y="78.6">P1_36</text>
<text x="45.8" y="82.3">P2_21</text>
<text x="54.4" y="78.6">P2_01</text>
<text x="54.4" y="82.3">P1_16</text>
<text x="45.8" y="84">P1_22</text>
<text x="54.4" y="84">P2_15</text>
<text x="45.8" y="93">P2_26</text>
<text x="45.8" y="100.2">P1_01</text>
<text x="45.8" y="96.6">P2_12</text>
<text x="45.8" y="103.9">P2_14</text>
<text x="45.8" y="105.7">P2_16</text>
<text x="54.4" y="103.9">P1_20</text>
<text x="54.4" y="105.7">P2_19</text>
<text x="54.4" y="107.5">P2_24</text>
<text x="45.8" y="112.9">P1_03</text>
<text x="54.4" y="112.9">P2_10</text>
<text x="54.4" y="111.1">P2_18</text>
<text x="54.4" y="109.3">P2_22</text>
<text x="45.8" y="114.7">P1_05</text>
<text x="45.8" y="116.5">P1_07</text>
<text x="45.8" y="118.3">P1_09</text>
<text x="54.4" y="118.3">P2_02</text>
<text x="54.4" y="114.7">P2_06</text>
<text x="54.4" y="116.5">P2_04</text>
<text x="45.8" y="121.9">P1_13</text>
<text x="45.8" y="123.7">P1_15</text>
<text x="45.9" y="120.1">P1_11</text>
<text x="54.4" y="120.1">P2_08</text>
<text x="54.4" y="123.7">P2_17</text>
<text x="54.4" y="121.9">P2_20</text>
<text x="45.8" y="134.5">P1_17</text>
<text x="45.8" y="132.7">P1_18</text>
<text x="45.8" y="136.3">P1_19</text>
<text x="54.4" y="132.7">P1_33</text>
<text x="54.4" y="136.3">P2_30</text>
<text x="54.4" y="134.5">P2_32</text>
<text x="45.8" y="138.1">P1_21</text>
<text x="45.8" y="139.9">P1_23</text>
<text x="45.8" y="141.7">P1_25</text>
<text x="45.8" y="143.5">P1_27</text>
<text x="54.4" y="143.5">P1_29</text>
<text x="54.4" y="138.1">P1_31</text>
<text x="54.4" y="141.7">P2_28</text>
<text x="54.4" y="139.9">P2_34</text>
<text x="45.8" y="145.3">P2_36</text>
<text x="54.4" y="145.3">P1_35</text>
</g>
<text font-size="1.8" fill="#0dab76" x="223.9" y="170.6">Uni-Slime</text>
<g font-size="1.5" fill="#808080">
<text x="145.2" y="22.9" transform="rotate(-90 145.2 22.9)">1</text>
<text x="146.9" y="22.9" transform="rotate(-90 146.9 22.9)">2</text>
<text x="156" y="22.9" transform="rotate(-90 156 22.9)">1</text>
<text x="157.8" y="22.9" transform="rotate(-90 157.8 22.9)">2</text>
<text x="176.4" y="22.5">1</text>
<text x="180.5" y="23.3">12EN</text>
<text x="218.2" y="23.3">VCC1</text>
<text x="225.6" y="22.5">16</text>
<text x="246.1" y="22.9" transform="rotate(-90 246.1 22.9)">1</text>
<text x="247.9" y="22.9" transform="rotate(-90 247.9 22.9)">2</text>
<text x="256.9" y="22.9" transform="rotate(-90 256.9 22.9)">1</text>
<text x="258.7" y="22.9" transform="rotate(-90 258.7 22.9)">2</text>
<text x="176.4" y="24.3">2</text>
<text x="176.4" y="26.1">3</text>
<text x="176.4" y="27.9">4</text>
<text x="176.4" y="29.7">5</text>
<text x="180.5" y="25.1">1A</text>
<text x="180.5" y="26.9">1Y</text>
<text x="180.5" y="28.7">HEAT_SINK_AND_GROUND_1</text>
<text x="200.7" y="28.7">HEAT_SINK_AND_GROUND_4</text>
<text x="220.4" y="25.1">4A</text>
<text x="220.4" y="26.9">4Y</text>
<text x="225.6" y="24.3">15</text>
<text x="225.6" y="26.1">14</text>
<text x="225.6" y="27.9">13</text>
<text x="225.6" y="29.7">12</text>
<text x="176.4" y="31.5">6</text>
<text x="176.4" y="33.3">7</text>
<text x="176.4" y="35.1">8</text>
<text x="180.5" y="30.5">HEAT_SINK_AND_GROUND_2</text>
<text x="180.5" y="32.3">2Y</text>
<text x="180.5" y="34.1">2A</text>
<text x="180.5" y="35.9">VCC2</text>
<text x="200.7" y="30.5">HEAT_SINK_AND_GROUND_3</text>
<text x="218.4" y="35.9">34EN</text>
<text x="220.4" y="32.3">3Y</text>
<text x="220.4" y="34.1">3A</text>
<text x="225.6" y="31.5">11</text>
<text x="225.6" y="33.3">10</text>
<text x="225.6" y="35.1">9</text>
<text x="28.6" y="44.1">P1_24</text>
<text x="28.6" y="45.9">P2_23</text>
<text x="36.3" y="44.9">VOUT</text>
<text x="36.3" y="46.7">3.3V</text>
<text x="64.9" y="45">VOUT</text>
<text x="65.9" y="46.7">3.3V</text>
<text x="72.3" y="45.9">P1_14</text>
<text x="72.3" y="44.1">P2_13</text>
<text x="28.6" y="51.3">P1_26</text>
<text x="28.6" y="49.5">P1_28</text>
<text x="36.3" y="52.1">I2C2.SDA</text>
<text x="36.3" y="50.3">I2C2.SCL</text>
<text x="62.4" y="52.2">I2C1.SDA</text>
<text x="62.5" y="50.3">I2C1.SCL</text>
<text x="72.3" y="49.5">P2_09</text>
<text x="72.3" y="51.3">P2_11</text>
<text x="28.6" y="54.9">P1_30</text>
<text x="28.6" y="56.7">P1_32</text>
<text x="36.3" y="55.8">UART0.TX</text>
<text x="36.3" y="57.5">UART0.RX</text>
<text x="61.7" y="57.6">UART4.RX</text>
<text x="61.9" y="55.8">UART4.TX</text>
<text x="72.3" y="56.7">P2_05</text>
<text x="72.3" y="54.9">P2_07</text>
<text x="28.6" y="62.1">P2_25</text>
<text x="28.6" y="64">P2_27</text>
<text x="28.6" y="60.4">P2_29</text>
<text x="28.6" y="65.7">P2_31</text>
<text x="36.3" y="62.9">SPI1.MOSI</text>
<text x="36.3" y="64.8">SPI1.MISO</text>
<text x="36.3" y="61.1">SPI1.CLK</text>
<text x="61.6" y="64.8">SPI0.MISO</text>
<text x="61.6" y="62.9">SPI0.MOSI</text>
<text x="62.4" y="61.2">SPI0.CLK</text>
<text x="72.3" y="65.7">P1_06</text>
<text x="72.3" y="60.4">P1_08</text>
<text x="72.3" y="64">P1_10</text>
<text x="72.3" y="62.1">P1_12</text>
<text x="28.6" y="69.4">P2_35</text>
<text x="36.3" y="66.5">SPI1.CS</text>
<text x="36.3" y="70.1">AIN5(3.3V)GPIO86</text>
<text x="56.1" y="70.2">AIN6(3.3V)GPIO87</text>
<text x="63.2" y="66.6">SPI0.CS</text>
<text x="72.3" y="69.4">P1_02</text>
<text x="115.1" y="72">1</text>
<text x="115.1" y="70.2">2</text>
<text x="115.1" y="68.4">3</text>
<text x="115.1" y="66.6">4</text>
<text x="170.9" y="72">1</text>
<text x="170.9" y="70.2">2</text>
<text x="170.9" y="68.4">3</text>
<text x="170.9" y="66.6">4</text>
<text x="28.6" y="73">P1_34</text>
<text x="28.6" y="74.8">P2_33</text>
<text x="36.3" y="73.7">GPIO26</text>
<text x="36.3" y="75.6">GPIO45</text>
<text x="63.6" y="75.6">GPIO89</text>
<text x="63.6" y="73.8">GPIO23</text>
<text x="72.3" y="74.8">P1_04</text>
<text x="72.3" y="73">P2_03</text>
<text x="28.6" y="82">P1_22</text>
<text x="28.6" y="78.4">P1_36</text>
<text x="28.6" y="83.8">P2_21</text>
<text x="36.3" y="82.8">GND</text>
<text x="36.3" y="79.2">PWM0A</text>
<text x="63.5" y="79.2">PWM1A</text>
<text x="65.7" y="82.8">GND</text>
<text x="72.3" y="82">P1_16</text>
<text x="72.3" y="78.4">P2_01</text>
<text x="72.3" y="83.8">P2_15</text>
<text x="115.1" y="82.8">3</text>
<text x="115.1" y="81">4</text>
<text x="170.9" y="82.8">3</text>
<text x="170.9" y="81">4</text>
<text x="36.3" y="84.6">GND</text>
<text x="65.7" y="84.6">GND</text>
<text x="115.1" y="86.4">1</text>
<text x="115.1" y="84.6">2</text>
<text x="170.9" y="86.4">1</text>
<text x="170.9" y="84.6">2</text>
<text x="28.6" y="92.8">P2_26</text>
<text x="36.3" y="93.6">RESET#</text>
<text x="28.6" y="100">P1_01</text>
<text x="28.6" y="96.4">P2_12</text>
<text x="36.3" y="100.8">VIN</text>
<text x="36.3" y="97.2">PWR.BTN</text>
<text x="28.6" y="103.6">P2_14</text>
<text x="28.6" y="105.4">P2_16</text>
<text x="36.3" y="104.4">BAT.VIN</text>
<text x="36.3" y="106.2">BAT.TEMP</text>
<text x="63.6" y="104.4">GPIO20</text>
<text x="63.6" y="106.2">GPIO27</text>
<text x="72.3" y="103.6">P1_20</text>
<text x="72.3" y="105.4">P2_19</text>
<text x="72.3" y="107.2">P2_24</text>
<text x="28.6" y="112.6">P1_03</text>
<text x="36.3" y="113.4">DRVVBUS</text>
<text x="63.6" y="113.5">GPIO52</text>
<text x="63.6" y="111.6">GPIO47</text>
<text x="63.6" y="109.8">GPIO46</text>
<text x="63.6" y="108">GPIO44</text>
<text x="72.3" y="112.6">P2_10</text>
<text x="72.3" y="110.8">P2_18</text>
<text x="72.3" y="109">P2_22</text>
<text x="111.5" y="113.5">5</text>
<text x="111.5" y="111.6">6</text>
<text x="111.5" y="109.8">7</text>
<text x="111.5" y="108">8</text>
<text x="28.6" y="114.4">P1_05</text>
<text x="28.6" y="116.2">P1_07</text>
<text x="28.6" y="118">P1_09</text>
<text x="28.7" y="119.8">P1_11</text>
<text x="36.3" y="115.2">VBUS</text>
<text x="36.3" y="117">USB1.VIN</text>
<text x="36.3" y="118.8">USB1.D-</text>
<text x="63.6" y="118.8">GPIO59</text>
<text x="63.6" y="117.1">GPIO58</text>
<text x="63.6" y="115.2">GPIO57</text>
<text x="72.3" y="118">P2_02</text>
<text x="72.3" y="116.2">P2_04</text>
<text x="72.3" y="114.4">P2_06</text>
<text x="72.3" y="119.8">P2_08</text>
<text x="111.5" y="118.8">2</text>
<text x="111.5" y="117.1">3</text>
<text x="111.5" y="115.2">4</text>
<text x="28.6" y="121.6">P1_13</text>
<text x="28.6" y="123.4">P1_15</text>
<text x="36.3" y="120.6">USB1.D+</text>
<text x="36.3" y="122.4">USB1.ID</text>
<text x="36.3" y="124.2">GND</text>
<text x="63.6" y="124.2">GPIO65</text>
<text x="63.6" y="120.6">GPIO60</text>
<text x="63.6" y="122.5">GPIO64</text>
<text x="72.3" y="123.4">P2_17</text>
<text x="72.3" y="121.6">P2_20</text>
<text x="111.5" y="120.6">1</text>
<text x="28.6" y="134.2">P1_17</text>
<text x="28.6" y="136.1">P1_19</text>
<text x="28.6" y="137.9">P1_21</text>
<text x="28.6" y="132.5">P1_18</text>
<text x="36.3" y="135">AIN.VREF-</text>
<text x="36.3" y="136.9">AIN0(1.8V)</text>
<text x="36.3" y="133.3">AIN.VREF+</text>
<text x="63.7" y="133.3">PRU0.1</text>
<text x="63.7" y="136.9">PRU0.3</text>
<text x="63.7" y="135.1">PRU0.2</text>
<text x="72.3" y="137.9">P1_31</text>
<text x="72.3" y="132.5">P1_33</text>
<text x="72.3" y="136.1">P2_30</text>
<text x="72.3" y="134.2">P2_32</text>
<text x="28.6" y="139.7">P1_23</text>
<text x="28.6" y="141.5">P1_25</text>
<text x="28.6" y="143.3">P1_27</text>
<text x="36.3" y="138.6">AIN1(1.8V)</text>
<text x="36.3" y="140.5">AIN2(1.8V)</text>
<text x="36.3" y="142.2">AIN3(1.8V)</text>
<text x="63.7" y="138.7">PRU0.4</text>
<text x="63.7" y="142.3">PRU0.6</text>
<text x="63.7" y="140.5">PRU0.5</text>
<text x="72.3" y="143.3">P1_29</text>
<text x="72.3" y="141.5">P2_28</text>
<text x="72.3" y="139.7">P2_34</text>
<text x="28.6" y="145.1">P2_36</text>
<text x="36.3" y="144.1">AIN4(1.8V)</text>
<text x="36.3" y="145.9">AIN7(1.8V)</text>
<text x="62.9" y="145.9">PRU1.10</text>
<text x="63.7" y="144.1">PRU0.7</text>
<text x="72.3" y="145.1">P1_35</text>
</g>
<g font-size="1.3" fill="#808080">
<text x="99" y="155.6">MGT1</text>
<text x="104.4" y="155.6">MGT2</text>
<text x="109.8" y="155.6">MGT3</text>
<text x="115.3" y="155.6">MGT4</text>
</g>
</svg>
